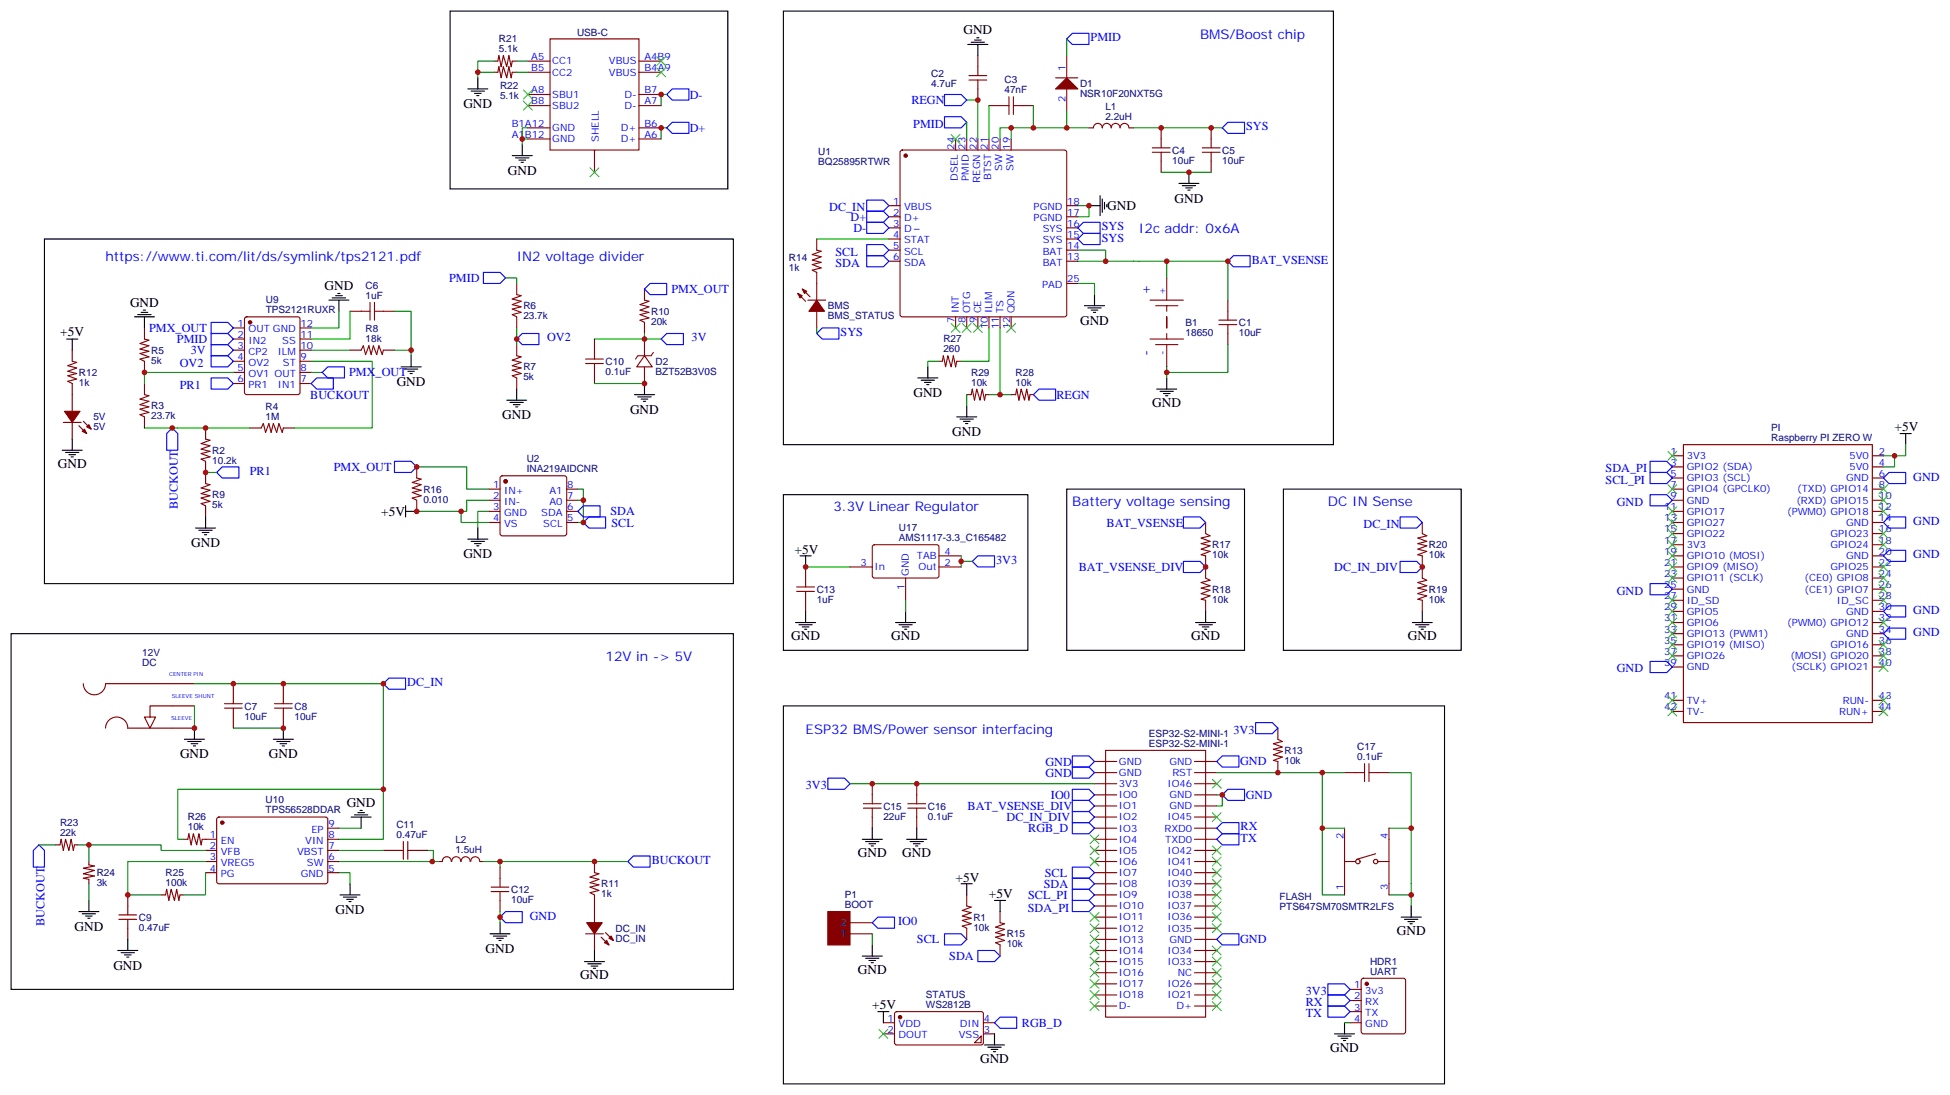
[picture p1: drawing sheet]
<svg xmlns="http://www.w3.org/2000/svg" width="619mm" height="347mm" viewBox="0 0 619 347" stroke-linecap="round" stroke-linejoin="round" font-family="sans-serif">
<g fill="none" stroke="#00f" stroke-width=".35">
<path d="M338.7 12.3l1.7-1.7h5.3v3.5h-5.3zM213.4 28.2h5.3v3.6h-5.3l-1.7-1.8zM213.4 38.8h5.3v3.5h-5.3l-1.7-1.7zM299.9 37h5.3l1.7 1.8-1.7 1.8h-5.3zM299.9 30h5.3l1.7 1.8-1.7 1.7h-5.3zM389.8 38.8h5.3v3.5h-5.3l-1.7-1.7zM275.2 63.5h5.3l1.7 1.8-1.7 1.7h-5.3zM275.2 77.6h5.3l1.7 1.8-1.7 1.7h-5.3zM275.2 70.6h5.3l1.7 1.7-1.7 1.8h-5.3zM275.2 67h5.3l1.7 1.8-1.7 1.8h-5.3zM342.2 72.3l1.8-1.7h5.2v3.5h-5.2zM342.2 75.8l1.8-1.7h5.2v3.5h-5.2z"/>
<path d="M153.5 86.4h5.2l1.8 1.8-1.8 1.8h-5.2zM206.4 90h5.3v3.5h-5.3l-1.8-1.8zM275.2 81.1h5.3l1.7 1.8-1.7 1.8h-5.3zM389.8 82.9l1.8-1.8h5.3v3.6h-5.3zM67 105.8h5.3l1.8 1.8-1.8 1.8h-5.3zM67 112.9h5.3l1.8 1.8-1.8 1.7h-5.3zM67 109.4h5.3l1.8 1.7-1.8 1.8h-5.3zM67 119.9h5.3l1.8 1.8-1.8 1.8h-5.3zM67 102.3h5.3l1.8 1.8-1.8 1.7h-5.3zM102.3 118.2l1.8-1.8h5.3v3.5h-5.3zM164 107.6l1.8-1.8h5.3v3.6h-5.3zM209.9 107.6l1.8-1.8h5.3v3.6h-5.3z"/>
<path d="M259.3 105.8l1.8-1.7h5.2v3.5h-5.2zM54.7 135.8l1.7 1.8v5.3h-3.5v-5.3zM98.8 121.7l1.7-1.8h5.3v3.6h-5.3zM329.8 123.5h5.3v3.5h-5.3l-1.7-1.8zM68.8 149.9l1.8-1.7h5.2v3.5h-5.2zM125.2 146.4h5.3l1.8 1.8-1.8 1.7h-5.3zM523.9 157h5.3l1.7 1.8-1.7 1.7h-5.3zM523.9 149.9h5.3l1.7 1.8-1.7 1.8h-5.3zM523.9 146.4h5.3l1.7 1.8-1.7 1.7h-5.3zM598 151.7l1.7-1.8h5.3v3.6h-5.3zM183.4 162.3l1.8-1.8h5.3v3.5h-5.3zM185.2 165.8l1.8-1.8h5.3v3.6h-5.3z"/>
<path d="M310.4 176.4h5.3v3.5h-5.3l-1.7-1.7zM375.7 178.2h5.3l1.8 1.7-1.8 1.8h-5.3zM375.7 164h5.3l1.8 1.8-1.8 1.8h-5.3zM444.5 178.2h5.3l1.8 1.7-1.8 1.8h-5.3zM444.5 164h5.3l1.8 1.8-1.8 1.8h-5.3zM598 165.8l1.7-1.8h5.3v3.6h-5.3zM598 176.4l1.7-1.8h5.3v3.6h-5.3zM523.9 185.2h5.3l1.7 1.8-1.7 1.7h-5.3zM598 194l1.7-1.7h5.3v3.5h-5.3zM121.7 217l1.8-1.8h5.3v3.5h-5.3zM523.9 209.9h5.3l1.7 1.8-1.7 1.7h-5.3zM598 201.1l1.7-1.8h5.3v3.5h-5.3z"/>
<path d="M340.4 239.9h5.3l1.8 1.8-1.8 1.7h-5.3zM398.6 229.3h5.3l1.8 1.8-1.8 1.7h-5.3zM262.8 246.9h5.3l1.8 1.8-1.8 1.8h-5.3zM340.4 250.5h5.3l1.8 1.7-1.8 1.8h-5.3zM340.4 243.4h5.3l1.8 1.8-1.8 1.7h-5.3zM340.4 254h5.3l1.8 1.8-1.8 1.7h-5.3zM340.4 257.5h5.3l1.8 1.8-1.8 1.8h-5.3zM386.3 241.7l1.8-1.8h5.2v3.5h-5.2zM388.1 252.2l1.7-1.7h5.3v3.5h-5.3zM12.3 268.1l1.8 1.8v5.3h-3.5v-5.3zM199.3 273.4l1.8-1.8h5.3v3.6h-5.3zM340.4 261.1h5.3l1.8 1.7-1.8 1.8h-5.3z"/>
<path d="M340.4 275.2h5.3l1.8 1.7-1.8 1.8h-5.3zM340.4 278.7h5.3l1.8 1.8-1.8 1.7h-5.3zM386.3 262.8l1.8-1.7h5.2v3.5h-5.2zM386.3 266.3l1.8-1.7h5.2v3.5h-5.2zM158.7 291l1.8-1.7h5.3v3.5h-5.3zM276.9 292.8l1.8-1.8h5.3v3.6h-5.3zM299.9 296.3h5.3l1.7 1.8-1.7 1.8h-5.3zM340.4 282.2h5.3l1.8 1.8-1.8 1.8h-5.3zM340.4 285.8h5.3l1.8 1.7-1.8 1.8h-5.3zM386.3 298.1l1.8-1.8h5.2v3.6h-5.2zM310.4 301.6h5.3l1.8 1.8-1.8 1.8h-5.3zM421.6 312.2h5.3l1.7 1.8-1.7 1.7h-5.3z"/>
<path d="M421.6 315.7h5.3l1.7 1.8-1.7 1.8h-5.3zM421.6 319.3h5.3l1.7 1.7-1.7 1.8h-5.3zM317.5 322.8h5.3v3.5h-5.3l-1.8-1.7z"/>
</g>
<g fill="none" stroke="#870000" stroke-width=".35">
<path d="M157 19.4h1l.4-1.8 .7 3.6 .7-3.6 1.1 3.6 .7-3.6 .7 3.6 .3-1.8h1.4M167.6 19.4h7M174.6 12.3h28.2v35.3h-28.2zM202.8 19.4h7.1M310.4 17.6v6.4M338.7 17.6v7.1M157 22.9h1l.4-1.7 .7 3.5 .7-3.5 1.1 3.5 .7-3.5 .7 3.5 .3-1.8h1.4M167.6 33.5h7M167.6 30h7M167.6 22.9h7M202.8 33.5h7.1M202.8 30h7.1"/>
<path d="M202.8 22.9h7.1M307.6 25.4h5.7M307.6 24h5.7M310.4 25.4v6.4M314 33.5h6.3M320.3 30.7v5.6M321.7 30.7v5.6M321.7 33.5h6.4M335.1 24.7h7.1M338.7 28.2v7.1M167.6 40.6h7M167.6 44.1h7"/>
<path d="M188.7 47.6v7.1M202.8 40.6h7.1M202.8 44.1h7.1M286 47.8l.5-.2h51.5l.5 .2 .2 .5v51.5l-.3 .5-.4 .2h-51.5l-.5-.2-.2-.5v-51.5zM303.4 44.1v3.5M306.9 44.1v3.5M310.4 44.1v3.5M314 44.1v3.5M317.5 44.1v3.5M321 44.1v3.5M345.7 40.6h1.4a1.41 1.41 0 0 1 1.5-1.4 1.41 1.41 0 0 1 1.4 1.4 1.41 1.41 0 0 1 1.4-1.4 1.41 1.41 0 0 1 1.4 1.4 1.41 1.41 0 0 1 1.4-1.4 1.41 1.41 0 0 1 1.4 1.4 1.41 1.41 0 0 1 1.4-1.4 1.41 1.41 0 0 1 1.4 1.4h1.4M365.8 48.3h5.7"/>
<path d="M365.8 46.9h5.7M368.7 40.6v6.3M368.7 48.3v6.4M381.7 48.3h5.6M381.7 46.9h5.6M384.5 40.6v6.3M384.5 48.3v6.4M259.3 75.8v3.6l1.4 .3-2.8 1.1 2.8 .7-2.8 1.1 2.8 .7-2.8 .7 2.8 1-2.8 .7 1.4 .7v8.8M282.2 65.3h3.6M282.2 68.8h3.6M282.2 72.3h3.6M282.2 75.8h3.6"/>
<path d="M282.2 79.4h3.6M338.7 65.3h3.5M338.7 68.8h3.5M338.7 72.3h3.5M338.7 75.8h3.5M338.7 79.4h3.5M111.1 98.8h6.4M117.5 96v5.6M118.9 98.8h6.3M118.9 96v5.6M164 90v3.5l1.5 .3-2.9 1.1 2.9 .7-2.9 1.1 2.9 .7-2.9 .7 2.9 1-2.9 .7 1.4 .7v3.6M204.6 91.7v3.5l1.4 .4-2.8 1.1 2.8 .7-2.8 1 2.8 .7-2.8 .7 2.8 1.1-2.8 .7 1.4 .7v3.5"/>
<path d="M253.3 93.1l2.5 2.5M254.7 91.7l2.5 2.5M256.5 95.2h5.6M259.3 98.8v5.3M282.2 82.9h3.6M338.7 82.9h3.5M338.7 90h3.5M365.1 95.2h10.6M366.9 97h7M370.4 88.2v7M370.4 97v1.8M389.8 95.2v6.4"/>
<path d="M22.9 111.1v3.6l1.4 .3-2.8 1.1 2.8 .7-2.8 1 2.8 .7-2.8 .7 2.8 1.1-2.8 .7 1.4 .7v8.8M45.9 104.1v3.5l1.4 .3-2.9 1.1 2.9 .7-2.9 1.1 2.9 .7-2.9 .7 2.9 1-2.9 .7 1.5 .8v3.5M74.1 107.6h3.5M74.1 114.7h3.5M74.1 104.1h3.5M74.1 111.1h3.5M74.1 118.2h3.5M77.8 100.7l.5-.2h16.2l.5 .2 .2 .5v23.3l-.2 .5-.5 .2h-16.2l-.5-.2-.2-.5v-23.3zM95.2 107.6h3.6M95.2 114.7h3.6M95.2 104.1h3.6M95.2 111.1h3.6"/>
<path d="M95.2 118.2h3.6M111.1 111.1h3.6l.7-1.4 .7 2.8 1-2.8 .7 2.8 .7-2.8 1.1 2.8 .7-2.8 1.1 2.8 .3-1.4h3.5M164 109.4v3.5l1.5 .3-2.9 1.1 2.9 .7-2.9 1.1 2.9 .7-2.9 .7 2.9 1-2.9 .7 1.4 .7v3.6M185.9 115.4h5.7M185.9 113.9h5.7M188.7 107.6v6.3M188.7 115.4v6.3M204.6 112.9l2.5 3.5h-5zM204.6 107.6v5.3M204.6 116.4v5.3M207.4 111.8l-.7 1.1h-4.2l-.7 1M298.1 114.7h1.1l.3-1.8 .7 3.5 .7-3.5 1.1 3.5 .7-3.5 .7 3.5 .3-1.7h1.5"/>
<path d="M303.4 100.5v3.6M306.9 100.5v3.6M310.4 100.5v3.6M314 100.5v3.6M317.5 100.5v3.6M321 100.5v3.6M365.1 107.6h10.6M366.9 109.4h7M370.4 104.1v-3.6v3.6M370.4 105.8v1.8M370.4 109.4v7M387 103h5.6"/>
<path d="M387 101.6h5.6M389.8 103v6.4M20.1 134.1h5.7M22.9 134.1v5.2M25 135.1l2.5 2.5M26.5 133.7l2.4 2.5M45.9 121.7v3.5l1.4 .4-2.9 1 2.9 .8-2.9 1 2.9 .7-2.9 .7 2.9 1.1-2.9 .7 1.5 .7v3.5M65.3 135.8v3.5l1.4 .4-2.8 1.1 2.8 .7-2.8 1 2.8 .7-2.8 .7 2.8 1.1-2.8 .7 1.4 .7v7.1l1.4 .3-2.8 1.1 2.8 .7-2.8 1 2.8 .7-2.8 .7 2.8 1.1-2.8 .7 1.4 .7v3.5M74.1 121.7h3.5M79.4 135.8h3.5l.7-1.4 .7 2.8 1.1-2.8 .7 2.8 .7-2.8 1 2.8 .7-2.8 1.1 2.8 .4-1.4h3.5M95.2 121.7h3.6M306.9 125.2h1.4l.4-1.7 .7 3.5 .7-3.5 1 3.5 .8-3.5 .7 3.5 .3-1.8h1.1"/>
<path d="M321 125.2h1.4l.4-1.7 .7 3.5 .7-3.5 1.1 3.5 .7-3.5 .7 3.5 .3-1.8h1.1M132.3 148.2v3.5l1.4 .3-2.8 1.1 2.8 .7-2.8 1.1 2.8 .7-2.8 .7 2.8 1-2.8 .7 1.4 .8v3.5M155.2 155.2h3.5M155.2 158.8h3.5M159 151.2l.5-.2h19.7l.5 .2 .2 .5v17.6l-.2 .5-.5 .2h-19.7l-.5-.2-.3-.5v-17.6zM179.9 155.2h3.5M179.9 158.8h3.5M530.9 144.6h3.6M530.9 148.2h3.6M530.9 151.7h3.6M530.9 155.2h3.6M530.9 158.8h3.6"/>
<path d="M534.5 141.1h59.9v88.2h-59.9zM594.4 144.6h3.6M594.4 148.2h3.6M594.4 151.7h3.6M594.4 155.2h3.6M594.4 158.8h3.6M155.2 162.3h3.5M155.2 165.8h3.5M179.9 162.3h3.5M179.9 165.8h3.5M255.8 179.9v6.4M269.9 179.9h7"/>
<path d="M277.2 173.1l.4-.2h20.1l.4 .7-.1 9.4-.6 .4h-20l-.5-.7v-9.1zM298.1 176.4h7.1M298.1 179.9h7.1M382.8 165.8v3.5l1.4 .7-2.8 .7 2.8 1.1-2.8 .7 2.8 .7-2.8 1.1 2.8 .7-2.8 1 1.4 .4v7l1.4 .7-2.8 .8 2.8 1-2.8 .7 2.8 .7-2.8 1.1 2.8 .7-2.8 1 1.4 .4v3.5M451.6 165.8v3.5l1.4 .7-2.9 .7 2.9 1.1-2.9 .7 2.9 .7-2.9 1.1 2.9 .7-2.9 1 1.5 .4v7l1.4 .7-2.9 .8 2.9 1-2.9 .7 2.9 .7-2.9 1.1 2.9 .7-2.9 1 1.5 .4v3.5M530.9 162.3h3.6M530.9 165.8h3.6M530.9 169.3h3.6M530.9 172.9h3.6M530.9 176.4h3.6M530.9 179.9h3.6M594.4 162.3h3.6"/>
<path d="M594.4 165.8h3.6M594.4 169.3h3.6M594.4 172.9h3.6M594.4 176.4h3.6M594.4 179.9h3.6M252.9 186.3h5.7M252.9 187.7h5.7M255.8 187.7v6.3M287.5 183.4v7.1M530.9 183.4h3.6M530.9 187h3.6M530.9 190.5h3.6"/>
<path d="M530.9 194h3.6M530.9 197.6h3.6M594.4 183.4h3.6M594.4 187h3.6M594.4 190.5h3.6M594.4 194h3.6M594.4 197.6h3.6M26.5 217a3.5 3.5 0 0 0 3.5 3.5 3.5 3.5 0 0 0 3.5-3.5h28.2M74.1 217v6.3M90 217v6.3M530.9 201.1h3.6M530.9 204.6h3.6"/>
<path d="M530.9 208.1h3.6M530.9 211.7h3.6M594.4 201.1h3.6M594.4 204.6h3.6M594.4 208.1h3.6M594.4 211.7h3.6M33.5 231.1a3.5 3.5 0 0 1 3.5-3.6 3.5 3.5 0 0 1 3.6 3.6h21.1M45.9 227.5h3.5l-1.8 3.6zM61.7 224h-14.1v3.5M71.3 224.7h5.6M71.3 223.3h5.6M74.1 224.7v6.4"/>
<path d="M87.1 224.7h5.7M87.1 223.3h5.7M90 224.7v6.4M351 238.1h31.8v84.7h-31.8zM405.7 231.1v3.5l1.4 .7-2.8 .7 2.8 1.1-2.8 .7 2.8 .7-2.8 1 2.8 .7-2.8 1.1 1.4 .4v3.5M530.9 225.8h3.6M530.9 222.2h3.6M594.4 225.8h3.6M594.4 222.2h3.6M69 259.5l.5-.2h34.1l.5 .7-.1 20-.6 .5-34.2-.1-.4-.6v-19.8zM274.1 255.1h5.7M274.1 256.5h5.7"/>
<path d="M276.9 248.7v6.4M276.9 256.5v6.3M288.2 255.1h5.7M288.2 256.5h5.7M291 248.7v6.4M291 256.5v6.3M347.5 241.7h7M347.5 245.2h7M347.5 248.7h7M347.5 252.2h7M347.5 255.8h7M347.5 259.3h7"/>
<path d="M379.2 241.7h7.1M379.2 245.2h7.1M379.2 248.7h7.1M379.2 252.2h7.1M379.2 255.8h7.1M379.2 259.3h7.1M426.9 245.2h6.3M433.2 242.4v5.6M434.6 245.2h6.4M434.6 242.4v5.6M17.6 268.1h1.4l.4-1.8 .7 3.6 .7-3.6 1.1 3.6 .7-3.6 .7 3.6 .3-1.8h1.1M28.2 273.4v1.1l1.8 .3-3.5 .7 3.5 .7-3.5 1.1 3.5 .7-3.5 .7 1.7 .3v1.5"/>
<path d="M58.2 266.3h1.4l.4-1.7 .7 3.5 .7-3.5 1 3.5 .7-3.5 .8 3.5 .3-1.8h4.6M65.3 269.9h3.5M65.3 273.4h3.5M65.3 276.9h3.5M104.1 266.3h3.5M104.1 269.9h3.5M104.1 273.4h3.5M104.1 276.9h3.5M104.1 262.8h3.5M121.7 269.9h6.4M128.1 267.1v5.6M129.5 269.9h6.3"/>
<path d="M129.5 267.1v5.6M139.3 273.4h1.1M140.4 273.4a1.41 1.41 0 0 1 1.5-1.5 1.41 1.41 0 0 1 1.4 1.5M143.4 273.4a1.41 1.41 0 0 1 1.4-1.5 1.41 1.41 0 0 1 1.4 1.5M146.4 273.4a1.41 1.41 0 0 1 1.4-1.5 1.41 1.41 0 0 1 1.4 1.5M149.5 273.4a1.41 1.41 0 0 1 1.4-1.5 1.41 1.41 0 0 1 1.4 1.5M152.4 273.4h1.1M158.7 275.2v6.3M188.7 273.4v3.5l1.4 .4-2.8 1 2.8 .7-2.8 1.1 2.8 .7-2.8 .7 2.8 1.1-2.8 .7 1.4 .7v8.8M347.5 266.3h7M347.5 269.9h7M347.5 273.4h7"/>
<path d="M347.5 276.9h7M347.5 262.8h7M379.2 266.3h7.1M379.2 269.9h7.1M379.2 273.4h7.1M379.2 276.9h7.1M379.2 262.8h7.1M426.9 273.4h3.5M426.9 262.8v21.2M436.7 270.9l-6 1.8M437.4 273.4h3.6M441 262.8v21.2"/>
<path d="M37.7 291.7h5.7M37.7 290.3h5.7M40.6 284v6.3M40.6 291.7v6.4M51.2 284h1.4l.3-1.8 .7 3.6 .7-3.6 1.1 3.6 .7-3.6 .7 3.6 .3-1.8h1.1M155.9 282.9h5.7M155.9 281.5h5.7M158.7 282.9v6.4M185.9 296.3h5.7M188.7 296.3v5.3M190.9 297.4l2.4 2.5M192.3 296l2.4 2.4"/>
<path d="M269.9 296.3h7M269.9 292.8h7M306.9 284v3.5l1.4 .4-2.8 1 2.8 .7-2.8 1.1 2.8 .7-2.8 .7 2.8 1.1-2.8 .7 1.4 .7v3.5M317.5 289.3v3.5l1.4 .4-2.8 1 2.8 .7-2.8 1.1 2.8 .7-2.8 .7 2.8 1-2.8 .8 1.4 .7v3.5M347.5 284h7M347.5 280.5h7M347.5 287.5h7M347.5 291h7M347.5 294.6h7M347.5 298.1h7M379.2 284h7.1M379.2 280.5h7.1"/>
<path d="M379.2 287.5h7.1M379.2 291h7.1M379.2 294.6h7.1M379.2 298.1h7.1M347.5 301.6h7M347.5 305.2h7M347.5 308.7h7M347.5 312.2h7M347.5 315.7h7M347.5 319.3h7M379.2 301.6h7.1M379.2 305.2h7.1"/>
<path d="M379.2 308.7h7.1M379.2 312.2h7.1M379.2 315.7h7.1M379.2 319.3h7.1M428.6 314h3.6M428.6 317.5h3.6M432.4 310.7l.5-.3h12.7l.5 .3 .2 .4v16.3l-.3 .5-.4 .2h-12.7l-.5-.3-.2-.4v-16.3zM280.5 324.6h3.5M280.5 328.1h3.5M284.2 321.2l.5-.2 27.1 .1 .4 .6-.1 9.5-.6 .4-27.1-.1-.4-.6v-9.2zM309.4 330.9l2.1-2.1v2.1zM312.2 324.6h3.5"/>
<path d="M312.2 328.1h3.5M428.6 321h3.6M428.6 324.6h3.6"/>
<circle cx="431.1" cy="273.4" r=".71"/>
<circle cx="436.7" cy="273.4" r=".71"/>
</g>
<g fill="#870000" stroke="#870000" stroke-width=".35">
<path d="M335.1 28.2l3.6-3.5 3.5 3.5z"/>
<path d="M192.6 298.4l.7 1.5-1.4-.7z"/>
<path d="M193.3 297.7l.7-.7 .7 1.4z"/>
<path d="M186.3 292.8h4.9l-2.5 3.5z"/>
<path d="M262.8 289.3h7.1v10.6h-7.1z"/>
<path d="M26.1 136.9l.7-.7 .7 1.4z"/>
<path d="M28.2 134.8l.7 1.4-1.4-.7z"/>
<path d="M20.5 130.5h4.9l-2.5 3.6z"/>
<path d="M254.7 91.7l1.4 .7-.7 .7z"/>
<path d="M253.3 93.1l1.4 .7-.7 .7z"/>
<path d="M259.3 95.2l2.5 3.6h-5z"/>
<circle cx="287.5" cy="49.4" r=".53"/>
<circle cx="79.4" cy="102.3" r=".53"/>
<circle cx="70.6" cy="261.1" r=".53"/>
<circle cx="433.9" cy="312.2" r=".53"/>
<circle cx="285.7" cy="322.8" r=".53"/>
<circle cx="160.5" cy="152.8" r=".53"/>
</g>
<g fill="none" stroke="#000" stroke-width=".35">
<path d="M142.9 3.5h88.2v56.5h-88.2zM248.7 3.5h174.6v137.6h-174.6zM307.3 14.1h6.3M308.3 13.4h4.3M309.4 12.7h2.1M310.1 12h.7M310.4 14.1v3.5M148.5 28.2h6.4M149.6 28.9h4.2M150.6 29.6h2.2M151.3 30.3h.7M151.7 24.7v3.5"/>
<path d="M162.6 49.4h6.4M163.7 50.1h4.2M164.7 50.8h2.2M165.5 51.5h.7M165.8 45.9v3.5M374.3 58.2h6.3M375.4 58.9h4.2M376.4 59.6h2.1M377.5 54.7v3.5M14.1 75.8h218.7v109.4h-218.7zM345.7 65.3h3.5M349.2 62.1v6.3"/>
<path d="M350 63.1v4.3M350.7 64.2v2.1M351.4 64.9v.7M377.1 60.3h.7M43.7 99.8h4.3M44.8 99.1h2.1M45.5 98.4h.7M104.4 95.2h6.4M105.5 94.5h4.2M106.5 93.8h2.2M107.2 93.1h.7M107.6 95.2v3.6"/>
<path d="M344.3 97h6.4M345.4 97.7h4.2M346.4 98.4h2.1M347.1 99.1h.7M347.5 93.5v3.5M21.2 107.6h3.5M22.9 107.6v3.5M42.7 100.5h6.3M45.9 100.5v3.6M127.4 116.4h6.3M128.4 117.1h4.2M129.5 117.8h2.1"/>
<path d="M130.2 118.5h.7M130.5 112.9v3.5M291.4 119.9h6.3M294.6 116.4v3.5M370.4 119.9v3.6M22.9 139.3v3.6M160.9 127h6.3M161.9 127.7h4.3M163 128.4h2.1M163.7 129.1h.7M164 123.5v3.5M201.4 125.2h6.4"/>
<path d="M202.5 125.9h4.2M203.6 126.6h2.1M204.3 127.4h.7M204.6 121.7v3.5M292.5 120.7h4.2M293.5 121.4h2.1M294.2 122.1h.7M303.7 132.3h6.4M304.8 133h4.2M305.9 133.7h2.1M306.6 134.4h.7M306.9 128.8v3.5"/>
<path d="M367.2 123.5h6.4M368.3 124.2h4.2M369.4 124.9h2.1M370.1 125.6h.7M603.2 137.6h3.6M605 137.6v3.5M19.8 142.9h6.3M20.8 143.6h4.2M21.9 144.3h2.1M22.6 145h.7M248.7 157h77.6v49.4h-77.6zM338.7 155.2h56.4v51.2h-56.4z"/>
<path d="M407.5 155.2h56.4v51.2h-56.4zM62.1 167.6h6.3M63.1 168.3h4.3M64.2 169h2.1M64.9 169.7h.7M65.3 164v3.6M128.8 162.3h3.5M128.8 160.5v3.5M148.5 171.1h6.4M149.6 171.8h4.2M150.6 172.5h2.2M151.3 173.2h.7"/>
<path d="M151.7 167.6v3.5M254 176.4h3.5M255.8 176.4v3.5M252.6 197.6h6.3M253.6 198.3h4.3M254.7 199h2.1M255.4 199.7h.7M255.8 194v3.6M284.3 197.6h6.4M285.4 198.3h4.2M286.5 199h2.1M287.2 199.7h.7"/>
<path d="M287.5 194v3.6M379.6 197.6h6.3M380.6 198.3h4.3M381.7 199h2.1M382.4 199.7h.7M382.8 194v3.6M448.4 197.6h6.3M449.4 198.3h4.3M450.5 199h2.1M451.2 199.7h.7M451.6 194v3.6M3.5 201.1h229.3v112.9h-229.3z"/>
<path d="M58.6 234.6h6.3M59.6 235.3h4.3M60.7 236h2.1M61.4 236.7h.7M61.7 231.1v3.5M86.8 234.6h6.3M87.8 235.3h4.3M88.9 236h2.1M89.6 236.7h.7M90 231.1v3.5M248.7 224h209.9v120h-209.9zM111.5 259.3h6.3"/>
<path d="M112.5 258.6h4.3M113.6 257.9h2.1M114.3 257.2h.7M114.7 259.3v3.5M273.8 266.3h6.3M274.8 267.1h4.2M275.9 267.8h2.1M276.6 268.5h.7M276.9 262.8v3.5M287.9 266.3h6.3M288.9 267.1h4.3M290 267.8h2.1"/>
<path d="M290.7 268.5h.7M291 262.8v3.5M25 289.3h6.4M26.1 290h4.2M27.2 290.7h2.1M27.9 291.4h.7M28.2 285.8v3.5M40.6 298.1v3.5M107.9 284h6.4M109 284.7h4.2M110.1 285.4h2.1M110.8 286.1h.7"/>
<path d="M111.1 280.5v3.5M155.6 296.3h6.3M156.6 297h4.3M157.7 297.7h2.1M158.4 298.4h.7M158.7 292.8v3.5M276.9 299.9v3.5M305.2 280.5h3.5M306.9 280.5v3.5M315.7 285.8h3.6M317.5 285.8v3.5M444.9 291h6.3"/>
<path d="M445.9 291.7h4.2M447 292.5h2.1M447.7 293.2h.7M448 287.5v3.5M37.4 301.6h6.3M38.5 302.3h4.2M39.5 303h2.1M40.2 303.7h.7M185.6 305.2h6.3M186.6 305.9h4.3M187.7 306.6h2.1M188.4 307.3h.7"/>
<path d="M188.7 301.6v3.6M273.8 303.4h6.3M274.8 304.1h4.2M275.9 304.8h2.1M276.6 305.5h.7M278.7 321h3.5M280.5 321v3.6M312.6 331.6h6.3M313.6 332.3h4.3M314.7 333h2.1M315.4 333.7h.7M315.7 328.1v3.5"/>
<path d="M423.7 328.1h6.3M424.7 328.8h4.3M425.8 329.5h2.1M426.5 330.2h.7M426.9 324.6v3.5"/>
</g>
<g fill="none" stroke="#008700" stroke-width=".35">
<path d="M157 19.4h-5.3v5.3M164 19.4h3.6M338.7 12.3v5.3M151.7 22.9h5.3M164 22.9h3.6M211.7 30h-1.8v3.5M306.9 31.8h3.5v12.3M306.9 38.8v5.3M314 33.5v10.6M328.1 33.5v7.1M338.7 35.3v5.3M165.8 44.1h1.8"/>
<path d="M167.6 40.6h-1.8v5.3M211.7 40.6h-1.8v3.5M321 40.6v3.5M345.7 40.6h-28.2v3.5M359.8 40.6h28.3M368.7 54.7h15.8M259.3 75.8h22.9M342.2 65.3h3.5v3.5h-3.5M342.2 79.4h8.8v3.5M107.6 98.8v5.3h-8.8M111.1 98.8v8.8h-12.3M125.2 98.8h5.3v14.1"/>
<path d="M160.5 88.2h3.5v1.8M342.2 90h5.3v3.5M342.2 82.9h47.6v12.3M370.4 82.9v5.3M74.1 118.2h-28.2v3.5M98.8 114.7h19.4v21.1h-24.7M98.8 111.1h12.3M98.8 118.2h3.5M125.2 111.1h5.3M164 104.1v5.3M188.7 107.6h15.9M204.6 105.8v1.8h5.3"/>
<path d="M259.3 104.1v1.7M298.1 114.7h-3.5v1.7M314 104.1v10.6h-8.8M317.5 104.1v21.1h-3.5M370.4 116.4v3.5M389.8 109.4v8.8h-19.4M45.9 135.8h33.5M188.7 121.7h15.9M306.9 125.2v3.6M317.5 125.2h3.5M65.3 149.9h3.5M132.3 148.2h15.9v7h7"/>
<path d="M155.2 158.8h-7v3.5h-15.9M183.4 158.8h1.8v7h-1.8M183.4 155.2h1.8v3.6M601.5 144.6v3.6h-3.5M605 141.1v3.5h-7M146.4 162.3v3.5h8.8M155.2 162.3h-3.5v5.3M255.8 179.9h14.1M305.2 176.4v1.8M308.7 178.2h-3.5v1.7M287.5 190.5v3.5M61.7 217h60v49.3h-14.1"/>
<path d="M61.7 224v7.1M74.1 231.1h15.9M121.7 250.5h-65.3v15.8h1.8M269.9 248.7h77.6M386.3 252.2h1.8v3.6h-1.8M386.3 245.2h33.5v38.8h7.1M419.8 245.2h7.1M441 245.2h7v17.6M12.3 268.1h5.3M24.7 268.1h26.5v1.8h14.1M28.2 268.1v5.3M65.3 276.9v7.1h-7.1"/>
<path d="M65.3 273.4h-24.7v10.6h10.6M107.6 276.9h3.5v3.6M107.6 262.8h7.1M107.6 269.9h14.1M107.6 273.4h31.7M135.8 269.9h1.8v3.5h-.4M153.5 273.4h5.2v1.8M158.7 273.4h40.6M419.8 262.8h7.1M441 262.8h7v21.2h-7M28.2 280.5v5.3M158.7 289.3v3.5"/>
<path d="M276.9 296.3v3.6M448 284v3.5M426.9 324.6h1.7"/>
</g>
<g fill="none" stroke="#3c3" stroke-width=".35">
<path d="M208.5 18l2.8 2.8M211.3 18l-2.8 2.8M166.2 28.6l2.8 2.8M166.2 32.1l2.8 2.8M169 28.6l-2.8 2.8M169 32.1l-2.8 2.8M208.5 21.5l2.8 2.8M211.3 21.5l-2.8 2.8M187.3 53.3l2.8 2.8M190.1 53.3l-2.8 2.8M302 42.7l2.8 2.8M304.8 42.7l-2.8 2.8"/>
<path d="M302 102.7l2.8 2.8M304.8 102.7l-2.8 2.8M305.5 102.7l2.8 2.8M308.3 102.7l-2.8 2.8M309 102.7l2.9 2.8M311.9 102.7l-2.9 2.8M319.6 102.7l2.8 2.8M322.4 102.7l-2.8 2.8M529.5 143.2l2.8 2.8M529.5 153.8l2.8 2.8M532.3 143.2l-2.8 2.8M532.3 153.8l-2.8 2.8"/>
<path d="M596.5 153.8l2.9 2.8M596.5 157.3l2.9 2.9M599.4 153.8l-2.9 2.8M599.4 157.3l-2.9 2.9M529.5 160.9l2.8 2.8M529.5 164.4l2.8 2.8M529.5 167.9l2.8 2.8M529.5 171.4l2.8 2.9M529.5 175l2.8 2.8M529.5 178.5l2.8 2.8M532.3 160.9l-2.8 2.8M532.3 164.4l-2.8 2.8"/>
<path d="M532.3 167.9l-2.8 2.8M532.3 171.4l-2.8 2.9M532.3 175l-2.8 2.8M532.3 178.5l-2.8 2.8M596.5 160.9l2.9 2.8M596.5 167.9l2.9 2.8M596.5 171.4l2.9 2.9M596.5 178.5l2.9 2.8M599.4 160.9l-2.9 2.8M599.4 167.9l-2.9 2.8M599.4 171.4l-2.9 2.9M599.4 178.5l-2.9 2.8"/>
<path d="M529.5 182l2.8 2.9M529.5 189.1l2.8 2.8M529.5 192.6l2.8 2.8M529.5 196.1l2.8 2.9M529.5 199.7l2.8 2.8M532.3 182l-2.8 2.9M532.3 189.1l-2.8 2.8M532.3 192.6l-2.8 2.8M532.3 196.1l-2.8 2.9M532.3 199.7l-2.8 2.8M596.5 182l2.9 2.9M596.5 185.6l2.9 2.8"/>
<path d="M596.5 189.1l2.9 2.8M596.5 196.1l2.9 2.9M599.4 182l-2.9 2.9M599.4 185.6l-2.9 2.8M599.4 189.1l-2.9 2.8M599.4 196.1l-2.9 2.9M529.5 203.2l2.8 2.8M529.5 206.7l2.8 2.8M532.3 203.2l-2.8 2.8M532.3 206.7l-2.8 2.8M596.5 203.2l2.9 2.8M596.5 206.7l2.9 2.8"/>
<path d="M596.5 210.3l2.9 2.8M599.4 203.2l-2.9 2.8M599.4 206.7l-2.9 2.8M599.4 210.3l-2.9 2.8M529.5 220.8l2.8 2.9M529.5 224.4l2.8 2.8M532.3 220.8l-2.8 2.9M532.3 224.4l-2.8 2.8M596.5 220.8l2.9 2.9M596.5 224.4l2.9 2.8M599.4 220.8l-2.9 2.9M599.4 224.4l-2.9 2.8"/>
<path d="M384.9 247.3l2.8 2.8M384.9 257.9l2.8 2.8M387.7 257.9l-2.8 2.8M387.7 247.3l-2.8 2.8M346.1 264.9l2.8 2.9M346.1 268.5l2.8 2.8M346.1 272l2.8 2.8M348.9 264.9l-2.8 2.9M348.9 268.5l-2.8 2.8M348.9 272l-2.8 2.8M384.9 268.5l2.8 2.8M384.9 272l2.8 2.8"/>
<path d="M384.9 275.5l2.8 2.8M384.9 279l2.8 2.9M387.7 279l-2.8 2.9M387.7 268.5l-2.8 2.8M387.7 272l-2.8 2.8M387.7 275.5l-2.8 2.8M346.1 289.6l2.8 2.9M346.1 293.2l2.8 2.8M346.1 296.7l2.8 2.8M348.9 289.6l-2.8 2.9M348.9 293.2l-2.8 2.8M348.9 296.7l-2.8 2.8"/>
<path d="M384.9 282.6l2.8 2.8M384.9 286.1l2.8 2.8M384.9 289.6l2.8 2.9M384.9 293.2l2.8 2.8M387.7 282.6l-2.8 2.8M387.7 286.1l-2.8 2.8M387.7 289.6l-2.8 2.9M387.7 293.2l-2.8 2.8M346.1 317.9l2.8 2.8M346.1 300.2l2.8 2.8M346.1 303.7l2.8 2.9M346.1 307.3l2.8 2.8"/>
<path d="M346.1 310.8l2.8 2.8M346.1 314.3l2.8 2.8M348.9 317.9l-2.8 2.8M348.9 300.2l-2.8 2.8M348.9 303.7l-2.8 2.9M348.9 307.3l-2.8 2.8M348.9 310.8l-2.8 2.8M348.9 314.3l-2.8 2.8M384.9 307.3l2.8 2.8M384.9 317.9l2.8 2.8M384.9 300.2l2.8 2.8M384.9 303.7l2.8 2.9"/>
<path d="M384.9 310.8l2.8 2.8M384.9 314.3l2.8 2.8M387.7 307.3l-2.8 2.8M387.7 317.9l-2.8 2.8M387.7 300.2l-2.8 2.8M387.7 303.7l-2.8 2.9M387.7 310.8l-2.8 2.8M387.7 314.3l-2.8 2.8M279 326.7l2.9 2.8M281.9 326.7l-2.9 2.8"/>
</g>
<g fill="#c00">
<circle cx="345.7" cy="65.3" r=".88"/>
<circle cx="165.8" cy="44.1" r=".88"/>
<circle cx="209.9" cy="30" r=".88"/>
<circle cx="209.9" cy="40.6" r=".88"/>
<circle cx="151.7" cy="22.9" r=".88"/>
<circle cx="317.5" cy="125.2" r=".88"/>
<circle cx="384.5" cy="40.6" r=".88"/>
<circle cx="321" cy="40.6" r=".88"/>
<circle cx="328.1" cy="40.6" r=".88"/>
<circle cx="45.9" cy="118.2" r=".88"/>
<circle cx="164" cy="107.6" r=".88"/>
<circle cx="130.5" cy="111.1" r=".88"/>
<circle cx="65.3" cy="135.8" r=".88"/>
<circle cx="90" cy="231.1" r=".88"/>
<circle cx="74.1" cy="217" r=".88"/>
<circle cx="61.7" cy="231.1" r=".88"/>
<circle cx="90" cy="217" r=".88"/>
<circle cx="204.6" cy="107.6" r=".88"/>
<circle cx="204.6" cy="121.7" r=".88"/>
<circle cx="40.6" cy="284" r=".88"/>
<circle cx="137.2" cy="273.4" r=".88"/>
<circle cx="158.8" cy="273.4" r=".88"/>
<circle cx="28.2" cy="268.1" r=".88"/>
<circle cx="158.8" cy="291" r=".88"/>
<circle cx="54.7" cy="135.8" r=".88"/>
<circle cx="255.8" cy="179.9" r=".88"/>
<circle cx="388.1" cy="252.2" r=".88"/>
<circle cx="405.7" cy="245.2" r=".88"/>
<circle cx="419.8" cy="245.2" r=".88"/>
<circle cx="305.2" cy="178.2" r=".88"/>
<circle cx="121.7" cy="250.5" r=".88"/>
<circle cx="121.7" cy="217" r=".88"/>
<circle cx="65.3" cy="149.9" r=".88"/>
<circle cx="276.9" cy="248.7" r=".88"/>
<circle cx="291" cy="248.7" r=".88"/>
<circle cx="382.8" cy="179.9" r=".88"/>
<circle cx="451.6" cy="179.9" r=".88"/>
<circle cx="188.7" cy="273.4" r=".88"/>
<circle cx="351" cy="82.9" r=".88"/>
<circle cx="132.3" cy="148.2" r=".88"/>
<circle cx="132.3" cy="162.3" r=".88"/>
<circle cx="185.2" cy="158.7" r=".88"/>
<circle cx="185.2" cy="165.8" r=".88"/>
<circle cx="146.4" cy="162.3" r=".88"/>
<circle cx="601.5" cy="144.6" r=".88"/>
<circle cx="310.4" cy="31.7" r=".88"/>
<circle cx="368.7" cy="40.6" r=".88"/>
<circle cx="377.5" cy="54.7" r=".88"/>
<circle cx="338.7" cy="40.6" r=".88"/>
<circle cx="370.4" cy="118.2" r=".88"/>
<circle cx="389.8" cy="82.9" r=".88"/>
<circle cx="370.4" cy="82.9" r=".88"/>
<circle cx="419.8" cy="262.8" r=".88"/>
<circle cx="448" cy="284" r=".88"/>
<circle cx="448" cy="262.8" r=".88"/>
</g>
<g font-size="4.2">
<text x="305.9" y="10.9">GND</text>
<text x="147.1" y="34.3">GND</text>
<text x="161.2" y="55.5">GND</text>
<text x="372.9" y="64.3">GND</text>
<text x="351.5" y="66.7">GND</text>
<text x="103" y="92">GND</text>
<text x="41.3" y="97.3">GND</text>
<text x="19.1" y="106.5">+5V</text>
<text x="342.9" y="103.1">GND</text>
<text x="125.9" y="122.5">GND</text>
<text x="200" y="131.3">GND</text>
<text x="290" y="126">GND</text>
<text x="365.8" y="129.1">GND</text>
<text x="159.5" y="133.1">GND</text>
<text x="601.5" y="136.9">+5V</text>
<text x="302.3" y="138.4">GND</text>
<text x="18.3" y="148.5">GND</text>
<text x="121" y="163.7">+5V</text>
<text x="60.7" y="173.6">GND</text>
<text x="147.1" y="177.2">GND</text>
<text x="252.2" y="175.7">+5V</text>
<text x="251.2" y="203.2">GND</text>
<text x="282.9" y="203.2">GND</text>
<text x="378.2" y="203.2">GND</text>
<text x="447" y="203.2">GND</text>
<text x="57.1" y="240.7">GND</text>
<text x="85.4" y="240.7">GND</text>
<text x="110.1" y="256.1">GND</text>
<text x="272.3" y="272">GND</text>
<text x="286.5" y="272">GND</text>
<text x="303.4" y="279.8">+5V</text>
<text x="314" y="285">+5V</text>
<text x="106.5" y="290">GND</text>
<text x="23.6" y="295.3">GND</text>
<text x="443.4" y="296.7">GND</text>
<text x="154.2" y="302.4">GND</text>
<text x="36" y="307.7">GND</text>
<text x="184.1" y="310.8">GND</text>
<text x="272.3" y="309">GND</text>
<text x="276.9" y="320.3">+5V</text>
<text x="422.3" y="333.7">GND</text>
<text x="311.1" y="337.3">GND</text>
</g>
<g font-size="4.2" fill="#00f">
<text x="381" y="12.3">BMS/Boost chip</text>
<text x="361.6" y="74.1">I2c addr: 0x6A</text>
<text x="33.5" y="82.9">https://www.ti.com/lit/ds/symlink/tps2121.pdf</text>
<text x="164" y="82.9">IN2 voltage divider</text>
<text x="365.1" y="93.5" transform="rotate(-90 365.1 93.5)">+</text>
<text x="365.1" y="112.9" transform="rotate(-90 365.1 112.9)">-</text>
<text x="340.4" y="160.5">Battery voltage sensing</text>
<text x="421.6" y="160.5">DC IN Sense</text>
<text x="264.6" y="162.3">3.3V Linear Regulator</text>
<text x="192.3" y="209.9">12V in -&gt; 5V</text>
<text x="255.8" y="232.8">ESP32 BMS/Power sensor interfacing</text>
</g>
<g font-size="3.9" fill="#00f">
<text x="346.2" y="13.1">PMID</text>
<text x="219" y="31.3">D-</text>
<text x="289.3" y="33">REGN</text>
<text x="219" y="41.8">D+</text>
<text x="289.9" y="40.5">PMID</text>
<text x="395.6" y="41.4">SYS</text>
<text x="263.3" y="67">DC_IN</text>
<text x="270.1" y="70.1">D+</text>
<text x="270.9" y="73.6">D-</text>
<text x="349.8" y="73.1">SYS</text>
<text x="349.8" y="76.7">SYS</text>
<text x="265.2" y="81.1">SCL</text>
<text x="397.4" y="83.7">BAT_VSENSE</text>
<text x="142.6" y="89.4">PMID</text>
<text x="265.2" y="84.6">SDA</text>
<text x="213.2" y="93">PMX_OUT</text>
<text x="47.3" y="105.3">PMX_OUT</text>
<text x="266.9" y="106.6">SYS</text>
<text x="56.2" y="108.9">PMID</text>
<text x="60.6" y="112.4">3V</text>
<text x="173.7" y="108.3">OV2</text>
<text x="219.6" y="108.3">3V</text>
<text x="57.1" y="116.5">OV2</text>
<text x="110.8" y="119.4">PMX_OUT</text>
<text x="57.1" y="123.5">PR1</text>
<text x="98.5" y="126.5">BUCKOUT</text>
<text x="335.4" y="126.5">REGN</text>
<text x="106" y="149.4">PMX_OUT</text>
<text x="509.8" y="149.9">SDA_PI</text>
<text x="79.3" y="150.7">PR1</text>
<text x="509.8" y="153.5">SCL_PI</text>
<text x="607.4" y="152.5">GND</text>
<text x="56.5" y="161.6" transform="rotate(-90 56.5 161.6)">BUCKOUT</text>
<text x="513.3" y="160.5">GND</text>
<text x="193.8" y="163.6">SDA</text>
<text x="194.1" y="167.1">SCL</text>
<text x="351.3" y="167.1">BAT_VSENSE</text>
<text x="432.9" y="167.6">DC_IN</text>
<text x="607.4" y="166.6">GND</text>
<text x="316.3" y="178.9">3V3</text>
<text x="607.4" y="177.2">GND</text>
<text x="342.5" y="181.2">BAT_VSENSE_DIV</text>
<text x="423.6" y="181.2">DC_IN_DIV</text>
<text x="513.3" y="188.7">GND</text>
<text x="607.4" y="194.9">GND</text>
<text x="607.4" y="201.9">GND</text>
<text x="513.3" y="213.4">GND</text>
<text x="129.3" y="217.7">DC_IN</text>
<text x="391.6" y="232.9">3V3</text>
<text x="331.9" y="242.9">GND</text>
<text x="393.7" y="242.9">GND</text>
<text x="255.8" y="250.5">3V3</text>
<text x="331.9" y="246.5">GND</text>
<text x="307.2" y="257">BAT_VSENSE_DIV</text>
<text x="333.7" y="253.5">IO0</text>
<text x="395.5" y="253.5">GND</text>
<text x="319.5" y="260.6">DC_IN_DIV</text>
<text x="393.9" y="263.5">RX</text>
<text x="326.5" y="264.1">RGB_D</text>
<text x="393.9" y="267.1">TX</text>
<text x="206.9" y="274.1">BUCKOUT</text>
<text x="331.4" y="281.7">SDA</text>
<text x="331.7" y="278.2">SCL</text>
<text x="326.4" y="285.3">SCL_PI</text>
<text x="14.1" y="293.9" transform="rotate(-90 14.1 293.9)">BUCKOUT</text>
<text x="168.2" y="291.9">GND</text>
<text x="285.1" y="293.5">IO0</text>
<text x="326.3" y="289.3">SDA_PI</text>
<text x="291.1" y="299.4">SCL</text>
<text x="393.7" y="299.4">GND</text>
<text x="301.4" y="304.7">SDA</text>
<text x="414.6" y="315.8">3V3</text>
<text x="414.6" y="319.3">RX</text>
<text x="414.6" y="322.8">TX</text>
<text x="324.4" y="325.9">RGB_D</text>
</g>
<g font-size="3.2" fill="#000080">
<text x="183.2" y="11.3">USB-C</text>
<text x="158.4" y="16.6">5.1k</text>
<text x="158.4" y="13.4">R21</text>
<text x="158.7" y="28.2">R22</text>
<text x="295.6" y="27.6">4.7uF</text>
<text x="295.6" y="24.4">C2</text>
<text x="318.9" y="29.6">47nF</text>
<text x="318.9" y="26.5">C3</text>
<text x="342.9" y="27.6">D1</text>
<text x="158.7" y="31.4">5.1k</text>
<text x="342.9" y="30.8">NSR10F20NXT5G</text>
<text x="350.9" y="34.9">L1</text>
<text x="350.9" y="38.1">2.2uH</text>
<text x="259.8" y="52.3">BQ25895RTWR</text>
<text x="259.8" y="49.1">U1</text>
<text x="372.2" y="51.9">10uF</text>
<text x="372.2" y="48.8">C4</text>
<text x="388.1" y="51.9">10uF</text>
<text x="388.1" y="48.8">C5</text>
<text x="250.5" y="82.9">R14</text>
<text x="250.5" y="86.1">1k</text>
<text x="116.1" y="94.9">1uF</text>
<text x="116.1" y="91.7">C6</text>
<text x="84.4" y="99.3">TPS2121RUXR</text>
<text x="84.4" y="96.1">U9</text>
<text x="166.2" y="101.3">23.7k</text>
<text x="166.2" y="98.2">R6</text>
<text x="206.7" y="99.9">R10</text>
<text x="262.8" y="101.3">BMS_STATUS</text>
<text x="262.8" y="98.2">BMS</text>
<text x="116.1" y="105.5">R8</text>
<text x="206.7" y="103.1">20k</text>
<text x="376.4" y="106.6">18650</text>
<text x="376.4" y="103.5">B1</text>
<text x="393.3" y="106.6">10uF</text>
<text x="393.3" y="103.5">C1</text>
<text x="48" y="112.3">R5</text>
<text x="116.1" y="108.7">18k</text>
<text x="299.5" y="111.8">260</text>
<text x="299.5" y="108.7">R27</text>
<text x="25" y="119.3">R12</text>
<text x="48" y="115.4">5k</text>
<text x="166.2" y="117.6">R7</text>
<text x="192.3" y="119">0.1uF</text>
<text x="192.3" y="115.8">C10</text>
<text x="208.1" y="119">BZT52B3V0S</text>
<text x="208.1" y="115.8">D2</text>
<text x="308.3" y="119.2">R29</text>
<text x="322.4" y="119.2">R28</text>
<text x="25" y="122.5">1k</text>
<text x="166.2" y="120.7">5k</text>
<text x="308.3" y="122.4">10k</text>
<text x="322.4" y="122.4">10k</text>
<text x="48" y="129.9">R3</text>
<text x="84.3" y="130.2">R4</text>
<text x="29.6" y="136.6">5V</text>
<text x="29.6" y="133.4">5V</text>
<text x="48" y="133.1">23.7k</text>
<text x="84.3" y="133.3">1M</text>
<text x="562.3" y="136.6">PI</text>
<text x="562.3" y="139.8">Raspberry PI ZERO W</text>
<text x="67.4" y="147.2">10.2k</text>
<text x="67.4" y="144">R2</text>
<text x="167.2" y="149.9">INA219AIDCNR</text>
<text x="167.2" y="146.8">U2</text>
<text x="67.4" y="161.3">5k</text>
<text x="67.4" y="158.1">R9</text>
<text x="134.4" y="159.5">0.010</text>
<text x="134.4" y="156.4">R16</text>
<text x="285.4" y="171.7">AMS1117-3.3_C165482</text>
<text x="285.4" y="168.5">U17</text>
<text x="384.9" y="177.2">10k</text>
<text x="384.9" y="174">R17</text>
<text x="453.7" y="177.2">10k</text>
<text x="453.7" y="174">R20</text>
<text x="259.3" y="191.3">1uF</text>
<text x="259.3" y="188.1">C13</text>
<text x="384.9" y="191.3">10k</text>
<text x="384.9" y="188.1">R18</text>
<text x="453.7" y="191.3">10k</text>
<text x="453.7" y="188.1">R19</text>
<text x="45.2" y="208.3">12V</text>
<text x="45.2" y="211.5">DC</text>
<text x="77.6" y="225.2">C7</text>
<text x="93.5" y="225.2">C8</text>
<text x="77.6" y="228.3">10uF</text>
<text x="93.5" y="228.3">10uF</text>
<text x="364.8" y="233.9">ESP32-S2-MINI-1</text>
<text x="364.8" y="237.1">ESP32-S2-MINI-1</text>
<text x="407.8" y="239.3">R13</text>
<text x="430.9" y="238.1">C17</text>
<text x="407.8" y="242.4">10k</text>
<text x="430.9" y="241.3">0.1uF</text>
<text x="84.3" y="254.8">U10</text>
<text x="280.5" y="256.9">C15</text>
<text x="294.6" y="256.9">C16</text>
<text x="19.1" y="262.1">R23</text>
<text x="59.6" y="263.5">10k</text>
<text x="59.6" y="260.3">R26</text>
<text x="84.3" y="258">TPS56528DDAR</text>
<text x="125.9" y="262.8">C11</text>
<text x="280.5" y="260.1">22uF</text>
<text x="294.6" y="260.1">0.1uF</text>
<text x="19.1" y="265.3">22k</text>
<text x="125.9" y="266">0.47uF</text>
<text x="144.6" y="267.6">L2</text>
<text x="144.6" y="270.8">1.5uH</text>
<text x="30.7" y="281.3">3k</text>
<text x="30.7" y="278.1">R24</text>
<text x="52.6" y="281.2">100k</text>
<text x="52.6" y="278">R25</text>
<text x="190.9" y="281.6">R11</text>
<text x="162.3" y="286.5">10uF</text>
<text x="162.3" y="283.4">C12</text>
<text x="190.9" y="284.8">1k</text>
<text x="268.2" y="285">P1</text>
<text x="406.3" y="285.5">FLASH</text>
<text x="44.1" y="292.2">C9</text>
<text x="268.2" y="288.2">BOOT</text>
<text x="309" y="292.2">R1</text>
<text x="406.2" y="288.7">PTS647SM70SMTR2LFS</text>
<text x="44.1" y="295.4">0.47uF</text>
<text x="195.4" y="298.9">DC_IN</text>
<text x="195.4" y="295.7">DC_IN</text>
<text x="309" y="295.3">10k</text>
<text x="319.6" y="297.5">R15</text>
<text x="319.6" y="300.6">10k</text>
<text x="435" y="309.3">UART</text>
<text x="435" y="306.1">HDR1</text>
<text x="294" y="316.6">STATUS</text>
<text x="294" y="319.8">WS2812B</text>
</g>
<g font-size="3.2" fill="#00f">
<text x="168.7" y="22.6">B5</text>
<text x="168.7" y="19.1">A5</text>
<text x="175.3" y="20.5">CC1</text>
<text x="175.3" y="24">CC2</text>
<text x="193.3" y="20.5">VBUS</text>
<text x="193.3" y="24">VBUS</text>
<text x="204.6" y="19.1">A4B9</text>
<text x="204.6" y="22.6">B4A9</text>
<text x="338.3" y="22.6" transform="rotate(-90 338.3 22.6)">1</text>
<text x="168.7" y="29.6">A8</text>
<text x="204.6" y="29.6">B7</text>
<text x="168.7" y="33.2">B8</text>
<text x="175.3" y="31">SBU1</text>
<text x="175.3" y="34.6">SBU2</text>
<text x="198.3" y="34.6">D-</text>
<text x="198.3" y="31">D-</text>
<text x="204.6" y="33.2">A7</text>
<text x="338.3" y="32.4" transform="rotate(-90 338.3 32.4)">2</text>
<text x="162.5" y="40.2">B1A12</text>
<text x="175.3" y="41.6">GND</text>
<text x="197.1" y="41.6">D+</text>
<text x="204.6" y="40.2">B6</text>
<text x="162.5" y="43.7">A1B12</text>
<text x="175.3" y="45.2">GND</text>
<text x="190.1" y="45" transform="rotate(-90 190.1 45)">SHELL</text>
<text x="197.1" y="45.2">D+</text>
<text x="204.6" y="43.7">A6</text>
<text x="303" y="47.4" transform="rotate(-90 303 47.4)">24</text>
<text x="306.6" y="47.4" transform="rotate(-90 306.6 47.4)">23</text>
<text x="310.1" y="47.4" transform="rotate(-90 310.1 47.4)">22</text>
<text x="313.6" y="47.4" transform="rotate(-90 313.6 47.4)">21</text>
<text x="317.1" y="47.4" transform="rotate(-90 317.1 47.4)">20</text>
<text x="320.7" y="47.4" transform="rotate(-90 320.7 47.4)">19</text>
<text x="304.1" y="57.3" transform="rotate(-90 304.1 57.3)">DSEL</text>
<text x="307.6" y="57.3" transform="rotate(-90 307.6 57.3)">PMID</text>
<text x="311.1" y="58" transform="rotate(-90 311.1 58)">REGN</text>
<text x="314.7" y="57.2" transform="rotate(-90 314.7 57.2)">BTST</text>
<text x="318.2" y="54.2" transform="rotate(-90 318.2 54.2)">SW</text>
<text x="321.7" y="54.2" transform="rotate(-90 321.7 54.2)">SW</text>
<text x="283.6" y="64.9">1</text>
<text x="338.8" y="64.9">18</text>
<text x="283.6" y="68.4">2</text>
<text x="283.6" y="72">3</text>
<text x="287.1" y="66.7">VBUS</text>
<text x="287.1" y="70.2">D+</text>
<text x="328.2" y="70.2">PGND</text>
<text x="328.2" y="66.7">PGND</text>
<text x="338.8" y="72">16</text>
<text x="338.8" y="68.4">17</text>
<text x="283.6" y="75.5">4</text>
<text x="287.1" y="73.7">D</text>
<text x="287.1" y="77.3">STAT</text>
<text x="331.1" y="77.3">SYS</text>
<text x="331.1" y="73.7">SYS</text>
<text x="338.8" y="75.5">15</text>
<text x="283.6" y="79">5</text>
<text x="283.6" y="82.6">6</text>
<text x="287.1" y="80.8">SCL</text>
<text x="331.1" y="80.8">BAT</text>
<text x="338.8" y="82.6">13</text>
<text x="338.8" y="79">14</text>
<text x="287.1" y="84.3">SDA</text>
<text x="331.1" y="84.3">BAT</text>
<text x="338.8" y="89.6">25</text>
<text x="330.8" y="91.4">PAD</text>
<text x="370.1" y="93.5" transform="rotate(-90 370.1 93.5)">+</text>
<text x="304.4" y="99.5" transform="rotate(-90 304.4 99.5)">INT</text>
<text x="308" y="99.5" transform="rotate(-90 308 99.5)">OTG</text>
<text x="311.5" y="99.5" transform="rotate(-90 311.5 99.5)">CE</text>
<text x="315" y="99.5" transform="rotate(-90 315 99.5)">ILIM</text>
<text x="318.6" y="99.5" transform="rotate(-90 318.6 99.5)">TS</text>
<text x="322.1" y="99.5" transform="rotate(-90 322.1 99.5)">QON</text>
<text x="75.4" y="103.7">1</text>
<text x="75.4" y="107.2">2</text>
<text x="78.9" y="105.5">OUT GND</text>
<text x="95.4" y="107.2">11</text>
<text x="95.4" y="103.7">12</text>
<text x="303" y="102.4" transform="rotate(-90 303 102.4)">7</text>
<text x="306.6" y="102.4" transform="rotate(-90 306.6 102.4)">8</text>
<text x="310.1" y="102.4" transform="rotate(-90 310.1 102.4)">9</text>
<text x="313.6" y="104.4" transform="rotate(-90 313.6 104.4)">10</text>
<text x="317.1" y="104.4" transform="rotate(-90 317.1 104.4)">11</text>
<text x="320.7" y="104.4" transform="rotate(-90 320.7 104.4)">12</text>
<text x="75.4" y="110.8">3</text>
<text x="78.9" y="109">IN2</text>
<text x="78.9" y="112.5">CP2</text>
<text x="88.2" y="112.5">ILM</text>
<text x="89.6" y="109">SS</text>
<text x="95.4" y="110.8">10</text>
<text x="370.1" y="112.6" transform="rotate(-90 370.1 112.6)">-</text>
<text x="75.4" y="114.3">4</text>
<text x="75.4" y="117.8">5</text>
<text x="78.9" y="116.1">OV2</text>
<text x="78.9" y="119.6">OV1 OUT</text>
<text x="89.8" y="116.1">ST</text>
<text x="95.4" y="117.8">8</text>
<text x="95.4" y="114.3">9</text>
<text x="75.4" y="121.4">6</text>
<text x="78.9" y="123.1">PR1</text>
<text x="88.2" y="123.1">IN1</text>
<text x="95.4" y="121.4">7</text>
<text x="530.3" y="144.3">1</text>
<text x="530.3" y="147.8">3</text>
<text x="535.5" y="145.7">3V3</text>
<text x="535.5" y="149.2">GPIO2 (SDA)</text>
<text x="587.2" y="145.7">5V0</text>
<text x="587.2" y="149.2">5V0</text>
<text x="596.5" y="144.3">2</text>
<text x="596.5" y="147.8">4</text>
<text x="156.6" y="154.9">1</text>
<text x="180.1" y="154.9">8</text>
<text x="530.3" y="151.3">5</text>
<text x="530.3" y="154.9">7</text>
<text x="535.5" y="152.8">GPIO3 (SCL)</text>
<text x="586.1" y="152.8">GND</text>
<text x="596.5" y="151.3">6</text>
<text x="596.5" y="154.9">8</text>
<text x="156.6" y="158.4">2</text>
<text x="156.6" y="161.9">3</text>
<text x="160.1" y="156.6">IN+</text>
<text x="160.1" y="160.2">IN-</text>
<text x="174.4" y="160.2">A0</text>
<text x="174.4" y="156.6">A1</text>
<text x="180.1" y="161.9">6</text>
<text x="180.1" y="158.4">7</text>
<text x="528.3" y="161.9">11</text>
<text x="530.3" y="158.4">9</text>
<text x="535.5" y="156.3">GPIO4 (GPCLK0)</text>
<text x="535.5" y="159.8">GND</text>
<text x="570.3" y="159.8">(RXD) GPIO15</text>
<text x="570.6" y="156.3">(TXD) GPIO14</text>
<text x="596.5" y="158.4">10</text>
<text x="596.5" y="161.9">12</text>
<text x="156.6" y="165.5">4</text>
<text x="160.1" y="163.7">GND</text>
<text x="160.1" y="167.2">VS</text>
<text x="171.8" y="163.7">SDA</text>
<text x="172.5" y="167.2">SCL</text>
<text x="180.1" y="165.5">5</text>
<text x="528.3" y="165.5">13</text>
<text x="535.5" y="163.3">GPIO17</text>
<text x="535.5" y="166.9">GPIO27</text>
<text x="567.4" y="163.3">(PWM0) GPIO18</text>
<text x="586.1" y="166.9">GND</text>
<text x="596.5" y="165.5">14</text>
<text x="528.3" y="169">15</text>
<text x="528.3" y="172.5">17</text>
<text x="535.5" y="170.4">GPIO22</text>
<text x="535.5" y="173.9">3V3</text>
<text x="581.1" y="170.4">GPIO23</text>
<text x="581.1" y="173.9">GPIO24</text>
<text x="596.5" y="169">16</text>
<text x="596.5" y="172.5">18</text>
<text x="273.1" y="179.6">3</text>
<text x="291.1" y="177.4">TAB</text>
<text x="299.9" y="179.6">2</text>
<text x="299.9" y="176">4</text>
<text x="528.3" y="176">19</text>
<text x="528.3" y="179.6">21</text>
<text x="535.5" y="177.4">GPIO10 (MOSI)</text>
<text x="586.1" y="177.4">GND</text>
<text x="596.5" y="176">20</text>
<text x="596.5" y="179.6">22</text>
<text x="277.6" y="181">In</text>
<text x="288.6" y="182.7" transform="rotate(-90 288.6 182.7)">GND</text>
<text x="291.6" y="181">Out</text>
<text x="528.3" y="183.1">23</text>
<text x="535.5" y="181">GPIO9 (MISO)</text>
<text x="535.5" y="184.5">GPIO11 (SCLK)</text>
<text x="572.9" y="184.5">(CE0) GPIO8</text>
<text x="581.1" y="181">GPIO25</text>
<text x="596.5" y="183.1">24</text>
<text x="287.2" y="187.2" transform="rotate(-90 287.2 187.2)">1</text>
<text x="528.3" y="186.6">25</text>
<text x="528.3" y="190.1">27</text>
<text x="535.5" y="188">GND</text>
<text x="535.5" y="191.6">ID_SD</text>
<text x="572.9" y="188">(CE1) GPIO7</text>
<text x="583.2" y="191.6">ID_SC</text>
<text x="596.5" y="186.6">26</text>
<text x="596.5" y="190.1">28</text>
<text x="528.3" y="193.7">29</text>
<text x="528.3" y="197.2">31</text>
<text x="535.5" y="195.1">GPIO5</text>
<text x="586.1" y="195.1">GND</text>
<text x="596.5" y="193.7">30</text>
<text x="596.5" y="197.2">32</text>
<text x="528.3" y="200.7">33</text>
<text x="535.5" y="198.6">GPIO6</text>
<text x="535.5" y="202.1">GPIO13 (PWM1)</text>
<text x="567.4" y="198.6">(PWM0) GPIO12</text>
<text x="586.1" y="202.1">GND</text>
<text x="596.5" y="200.7">34</text>
<text x="528.3" y="204.3">35</text>
<text x="528.3" y="207.8">37</text>
<text x="535.5" y="205.7">GPIO19 (MISO)</text>
<text x="535.5" y="209.2">GPIO26</text>
<text x="568.5" y="209.2">(MOSI) GPIO20</text>
<text x="581.1" y="205.7">GPIO16</text>
<text x="596.5" y="204.3">36</text>
<text x="596.5" y="207.8">38</text>
<text x="528.3" y="211.3">39</text>
<text x="535.5" y="212.7">GND</text>
<text x="568.8" y="212.7">(SCLK) GPIO21</text>
<text x="596.5" y="211.3">40</text>
<text x="528.3" y="221.9">41</text>
<text x="596.5" y="221.9">43</text>
<text x="528.3" y="225.4">42</text>
<text x="535.5" y="226.8">TV-</text>
<text x="535.5" y="223.3">TV+</text>
<text x="583.9" y="226.8">RUN+</text>
<text x="585" y="223.3">RUN-</text>
<text x="596.5" y="225.4">44</text>
<text x="355.2" y="242.7">GND</text>
<text x="371.2" y="242.7">GND</text>
<text x="355.2" y="246.2">GND</text>
<text x="355.2" y="249.8">3V3</text>
<text x="370.7" y="249.8">IO46</text>
<text x="372.2" y="246.2">RST</text>
<text x="355.2" y="253.3">IO0</text>
<text x="355.2" y="256.8">IO1</text>
<text x="371.2" y="256.8">GND</text>
<text x="371.2" y="253.3">GND</text>
<text x="104.2" y="262.5">9</text>
<text x="355.2" y="260.3">IO2</text>
<text x="355.2" y="263.9">IO3</text>
<text x="369.7" y="263.9">RXD0</text>
<text x="370.7" y="260.3">IO45</text>
<text x="66.6" y="266">1</text>
<text x="66.6" y="269.5">2</text>
<text x="70.1" y="267.8">EN</text>
<text x="96.9" y="267.8">VIN</text>
<text x="98.8" y="264.2">EP</text>
<text x="104.2" y="269.5">7</text>
<text x="104.2" y="266">8</text>
<text x="355.2" y="267.4">IO4</text>
<text x="369.9" y="267.4">TXD0</text>
<text x="426.5" y="266.3" transform="rotate(-90 426.5 266.3)">2</text>
<text x="440.6" y="266.3" transform="rotate(-90 440.6 266.3)">4</text>
<text x="66.6" y="273">3</text>
<text x="70.1" y="271.3">VFB</text>
<text x="70.1" y="274.8">VREG5</text>
<text x="94.3" y="271.3">VBST</text>
<text x="97.5" y="274.8">SW</text>
<text x="104.2" y="273">6</text>
<text x="355.2" y="270.9">IO5</text>
<text x="355.2" y="274.5">IO6</text>
<text x="370.7" y="274.5">IO41</text>
<text x="370.7" y="270.9">IO42</text>
<text x="66.6" y="276.6">4</text>
<text x="70.1" y="278.3">PG</text>
<text x="95.5" y="278.3">GND</text>
<text x="104.2" y="276.6">5</text>
<text x="355.2" y="278">IO7</text>
<text x="355.2" y="281.5">IO8</text>
<text x="370.7" y="281.5">IO39</text>
<text x="370.7" y="278">IO40</text>
<text x="355.2" y="285">IO9</text>
<text x="370.7" y="285">IO38</text>
<text x="426.5" y="282.5" transform="rotate(-90 426.5 282.5)">1</text>
<text x="440.6" y="282.5" transform="rotate(-90 440.6 282.5)">3</text>
<text x="266.8" y="293.9">2</text>
<text x="355.2" y="288.6">IO10</text>
<text x="355.2" y="292.1">IO11</text>
<text x="370.7" y="292.1">IO36</text>
<text x="370.7" y="288.6">IO37</text>
<text x="266.8" y="297.4">1</text>
<text x="355.2" y="295.6">IO12</text>
<text x="355.2" y="299.2">IO13</text>
<text x="370.7" y="295.6">IO35</text>
<text x="371.2" y="299.2">GND</text>
<text x="355.2" y="302.7">IO14</text>
<text x="370.7" y="302.7">IO34</text>
<text x="355.2" y="306.2">IO15</text>
<text x="355.2" y="309.7">IO16</text>
<text x="370.7" y="306.2">IO33</text>
<text x="373.9" y="309.7">NC</text>
<text x="355.2" y="313.3">IO17</text>
<text x="355.2" y="316.8">IO18</text>
<text x="370.7" y="316.8">IO21</text>
<text x="370.7" y="313.3">IO26</text>
<text x="430" y="313.6">1</text>
<text x="430" y="317.1">2</text>
<text x="433.5" y="315.4">3v3</text>
<text x="355.2" y="320.3">D-</text>
<text x="373.5" y="320.3">D+</text>
<text x="430" y="320.7">3</text>
<text x="433.5" y="318.9">RX</text>
<text x="433.5" y="322.4">TX</text>
<text x="281.8" y="327.7">2</text>
<text x="281.8" y="324.2">1</text>
<text x="285.3" y="329.5">DOUT</text>
<text x="285.3" y="326">VDD</text>
<text x="304.4" y="329.5">VSS</text>
<text x="304.8" y="326">DIN</text>
<text x="312.4" y="324.2">4</text>
<text x="312.4" y="327.7">3</text>
<text x="430" y="324.2">4</text>
<text x="433.5" y="326">GND</text>
</g>
<g font-size="1.8" fill="#00f">
<text x="53.7" y="214.5">CENTER PIN</text>
<text x="54.5" y="221.5">SLEEVE SHUNT</text>
<text x="54.3" y="228.6">SLEEVE</text>
</g>
</svg>
